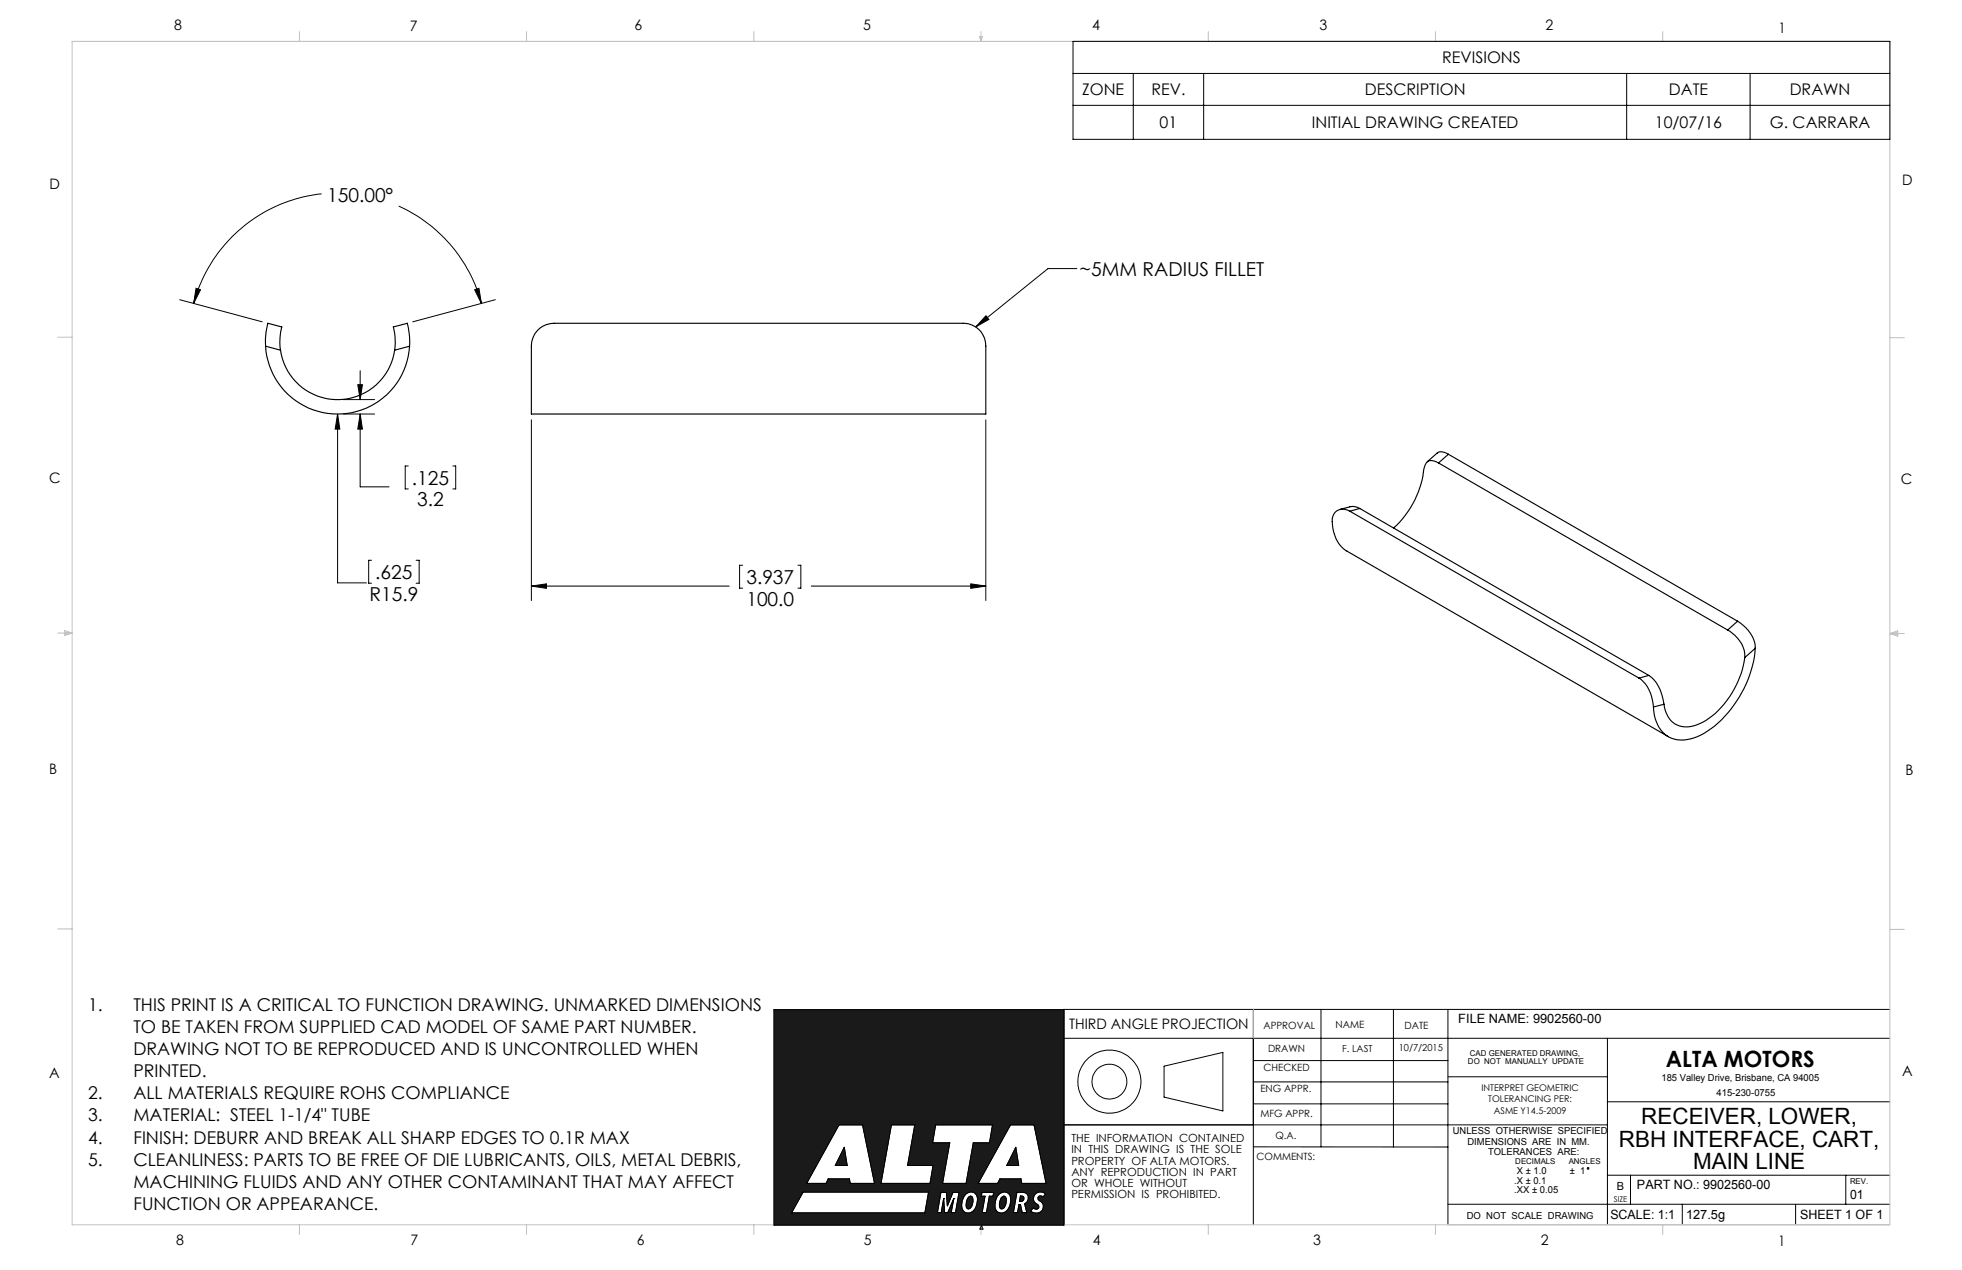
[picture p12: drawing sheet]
<svg xmlns="http://www.w3.org/2000/svg" width="432mm" height="279mm" viewBox="0 0 432 279" stroke-linecap="round" stroke-linejoin="round" font-family="sans-serif">
<g fill="none" stroke="#000" stroke-width=".22">
<path d="M170.4 222.1h63.7v47.4h-63.7zM234 228.4h181.9M256.2 234.6l12.9-3.1v12.9l-12.9-3zM275.8 238h42.9M275.8 233.3h42.9M275.8 222.1v47.3M290.7 222.1v30.2M306.7 222.1v30.2M318.7 222.1v47.4M318.7 236.9h35.1M353.8 228.4v41.1M415.9 222.1h-181.9v47.4"/>
<path d="M184.6 247.5h5.2l2.7 12.8h-5.4l-.2-.9h-4.6l-.5 .9h-4.3zM185.8 252.4l.6 4h-2.6zM196.2 247.5h5.1l-1.6 8.9h5.7l-.7 3.9h-10.8zM205.9 247.5h12.5l-.6 3.9h-3.6l-1.6 8.9h-5.2l1.6-8.9h-3.8zM222.4 247.5h5.2l2.6 12.8h-5.3l-.2-.9h-4.6l-.5 .9h-4.3zM223.6 252.4l.6 4h-2.6zM234 247.5h119.8M275.8 252.3h42.9M275.8 242.9h42.9M353.8 258.6h62.1M353.8 242.4h62.1M358.8 258.6v6.3"/>
<path d="M406.2 258.6v6.3M176.7 262.3h27.7l-.8 4.5h-29.4zM207.7 263.7h.1M207.7 263.7l-.5 3.1h-.9l.8-4.5h1.2l.2 3 1.2-3h1.4l-.8 4.5h-1l.6-3.1M207.7 263.7l.2 3.1h.7l1.3-3.1M209.9 263.7h.1M212.5 262.7a1.5 1.5 0 0 1 1.8-.3 1.5 1.5 0 0 1 .8 1.7 2.51 2.51 0 0 1-2.1 2.8 1.51 1.51 0 0 1-1.4-1.8 3.6 3.6 0 0 1 .9-2.4zM213.2 263.3l.4-.2a.84 .84 0 0 1 .5 1.2l-.2 1a.79 .79 0 0 1-1 .6 2.06 2.06 0 0 1 .3-2.6zM216.1 262.3h2.6l-.2 .9h-.8l-.6 3.6h-1l.7-3.6h-.8zM219.9 262.7a1.5 1.5 0 0 1 1.8-.3 1.5 1.5 0 0 1 .8 1.7 2.58 2.58 0 0 1-2.2 2.8 1.46 1.46 0 0 1-1.3-1.8 3.2 3.2 0 0 1 .9-2.4zM220.5 263.3l.4-.2a.84 .84 0 0 1 .5 1.2 1.26 1.26 0 0 1-1.2 1.6 2.06 2.06 0 0 1 .3-2.6zM223.8 262.3a2.71 2.71 0 0 1 2.2 .3 1.46 1.46 0 0 1-.5 2.2l.5 2h-1l-.4-1.8h-.3l-.4 1.8h-.9z"/>
<path d="M224.9 263.1h-.3l-.2 1.2a.64 .64 0 0 0 .9-.3 .64 .64 0 0 0-.4-.9M228 262.5a1.68 1.68 0 0 1 2.1 .2l-.5 .6-.5-.2h-.4l-.2 .3a1.81 1.81 0 0 0 .9 1.3 1.56 1.56 0 0 1-.5 2 1.56 1.56 0 0 1-2.1-.3l.6-.7a.63 .63 0 0 0 .8 .3 .63 .63 0 0 0 .3-.9 1.48 1.48 0 0 1-1.1-1.1 1.48 1.48 0 0 1 .6-1.5zM318.7 264.9h97.2M370.2 264.9v4.6M395.2 264.9v4.6"/>
<circle cx="244.1" cy="238" r="3.8"/>
<circle cx="244.2" cy="238" r="6.9"/>
</g>
<path d="M234.1 222.1v47.4" fill="none" stroke="#191924" stroke-width=".25"/>
<g fill="none" stroke="#c0c0c0" stroke-width=".22">
<path d="M15.9 9.1h400v260.4h-400zM65.9 6.9v2.2M115.9 6.9v2.2M165.9 6.9v2.2M215.6 8h.6l-.3 1.1zM215.7 8l.2 1.1M215.9 6.9v2.2M216 8l-.1 1.1M265.9 6.9v2.2M315.9 6.9v2.2M365.9 6.9v2.2M12.7 74.2h3.2"/>
<path d="M415.9 74.3h3.2M12.7 139.3h3.2M14.2 139.1l1.7 .2M14.2 138.7l1.7 .6-1.7 .5zM15.9 139.3l-1.7 .3M415.9 139.4h3.2M415.9 139.4l1.8-.6v1.2zM415.9 139.4l1.8 .3M417.7 139.2l-1.8 .2M12.7 204.4h3.2M415.9 204.5h3.2M275.8 222.1v6.3"/>
<path d="M65.9 269.5v2.1M115.9 269.5v2.1M165.9 269.5v2.1M215.9 269.5v2.1M215.9 269.5l.3 .8h-.6zM265.9 269.5v2.1M315.9 269.5v2.1M365.9 269.5v2.1"/>
</g>
<path d="M216 269.5l.3 .9h-.6z" fill="none" stroke="#00f" stroke-width=".25"/>
<path d="M224.6 263.1l-.2 1.2h.5l.5-.4v-.5l-.3-.2zM185.8 252.4l-2 4h2.6zM213.3 263.3l-.4 .5-.3 1.2 .1 .7 .3 .3h.3l.4-.4 .4-1.3-.1-1-.3-.2zM223.6 252.4l-2 4h2.6zM219.9 262.7l.8-.4h.8l.6 .3 .3 .9v1l-.3 1.2-.6 .8-.8 .4-1.1-.2-.4-.4-.2-.5 .1-1.8zM212.4 262.8l.7-.5 .8-.1 .7 .3 .5 .7v1.2l-.4 1.4-.6 .8-.7 .3-1.1-.2-.5-.5-.1-.5 .1-1.6zM222.4 247.5h5.2l2.6 12.9h-5.3l-.2-1h-4.6l-.5 1h-4.3zM227.8 262.8a1.63 1.63 0 0 1 2.3-.1l-.5 .6-.4-.2-.7 .2-.1 .5 .4 .4a1.49 1.49 0 0 1 .6 2.1 1.49 1.49 0 0 1-2.2 .4l-.4-.3 .7-.6a.64 .64 0 0 0 1.1 0 .64 .64 0 0 0-.6-1 1.3 1.3 0 0 1-.2-2zM223.8 262.3h1.4l.6 .2a1.38 1.38 0 0 1-.3 2.3l.5 2h-1l-.4-1.8h-.3l-.4 1.8h-.9zM216.1 262.3h2.6l-.2 .9h-.8l-.6 3.6h-1l.7-3.6h-.8zM207.1 262.3h1.2l.2 3 1.2-3h1.4l-.8 4.5h-1l.6-3.1-1.3 3.1h-.7l-.2-3.1-.5 3.1h-.9zM196.2 247.5h5.1l-1.6 8.9h5.7l-.7 4h-10.8zM176.7 262.3h27.7l-.8 4.5h-29.4zM184.6 247.5h5.2l2.7 12.9h-5.4l-.2-1h-4.6l-.5 1h-4.3zM205.9 247.5h12.5l-.6 3.9h-3.6l-1.6 9h-5.2l1.6-9h-3.8zM170.4 222.1v47.4h63.7v-47.4zM220.6 263.3l-.5 .7-.1 .8v.8l.3 .4 .5-.1 .3-.4 .4-1.4-.3-.9-.3-.1z" fill-rule="evenodd" fill="#191924"/>
<g fill="none" stroke="#000" stroke-width=".22">
<path d="M236.1 9.1h179.8v21.6h-179.8zM236.1 16.2h179.8M249.4 16.2v14.5M264.9 16.2v14.5M358 16.2v14.5M385.2 16.2v14.5M236.1 23.2h179.8M70.8 42.7a32.9 32.9 0 0 0-28.2 24M87.7 45.3a32.6 32.6 0 0 1 18.2 21.4M237 59.1h-6.4l-15.9 12.8M39.5 65.9l18.2 4.9M43.1 63.4l1 .3-1.5 3z"/>
<path d="M104.5 63.7l.9-.3 .5 3.3zM109 65.9l-18.2 4.9M217 69.5l.6 .8-2.9 1.6zM74.3 91.1l.5 3.3h-1zM74.3 91.1v37.1h6.3M75.6 87.9h6.8M75.6 91.1h6.8M78.7 84.6h1.1l-.5 3.3zM79.3 91.1l.5 3.3h-1.1zM79.3 91.1v16h6.3M79.3 81.6v6.3M116.9 92.4v39.7"/>
<path d="M217 92.4v39.7M89.9 102.5h-.7v5.1h.7M99.7 102.5h.6v5.1h-.6M81.8 123.3h-.7v5h.7M91.6 123.3h.7v5h-.7M116.9 128.9l3.4-.5v1zM116.9 128.9h43.6M163.4 124.4h-.6v5h.6M175.6 124.4h.6v5h-.6M178.5 128.9h38.5M213.6 128.4l3.4 .5-3.4 .5zM170.4 222.1h63.7v47.4h-63.7z"/>
<path d="M184.6 247.5h5.2l2.7 12.9h-5.4l-.2-1h-4.6l-.5 1h-4.3zM185.8 252.4l.6 4h-2.6zM196.2 247.5h5.1l-1.6 8.9h5.7l-.7 4h-10.8zM205.9 247.5h12.5l-.6 3.9h-3.6l-1.6 9h-5.2l1.6-9h-3.8zM222.4 247.5h5.2l2.6 12.9h-5.3l-.2-1h-4.6l-.5 1h-4.3zM223.6 252.4l.6 4h-2.6zM176.7 262.3h27.7l-.8 4.5h-29.4zM207.7 263.7h.1M207.7 263.7l-.5 3.1h-.9l.8-4.5h1.2l.2 3 1.2-3h1.4l-.8 4.5h-1l.6-3.1M207.7 263.7l.2 3.1h.7l1.3-3.1M209.9 263.7h.1M212.5 262.7a1.5 1.5 0 0 1 1.8-.3 1.5 1.5 0 0 1 .8 1.7 2.51 2.51 0 0 1-2.1 2.8 1.51 1.51 0 0 1-1.4-1.8 3.6 3.6 0 0 1 .9-2.4z"/>
<path d="M213.2 263.3l.4-.2a.84 .84 0 0 1 .5 1.2l-.2 1a.79 .79 0 0 1-1 .6 2.06 2.06 0 0 1 .3-2.6zM216.1 262.3h2.6l-.2 .9h-.8l-.6 3.6h-1l.7-3.6h-.8zM219.9 262.7a1.5 1.5 0 0 1 1.8-.3 1.5 1.5 0 0 1 .8 1.7 2.58 2.58 0 0 1-2.2 2.8 1.46 1.46 0 0 1-1.3-1.8 3.2 3.2 0 0 1 .9-2.4zM220.5 263.3l.4-.2a.84 .84 0 0 1 .5 1.2 1.26 1.26 0 0 1-1.2 1.6 2.06 2.06 0 0 1 .3-2.6zM223.8 262.3h1.3a1.3 1.3 0 0 1 1.2 1.1 1.3 1.3 0 0 1-.8 1.4l.5 2h-1l-.4-1.8h-.3l-.4 1.8h-.9zM224.6 263.1a.65 .65 0 0 1 .8 .8 .65 .65 0 0 1-1 .4zM227.7 262.9a1.65 1.65 0 0 1 2.4-.2l-.5 .6a.62 .62 0 0 0-1.1 .1 .62 .62 0 0 0 .5 .9 1.48 1.48 0 0 1 .4 2 1.48 1.48 0 0 1-2 .5l-.6-.4 .6-.7a.65 .65 0 0 0 1.1 .1 .65 .65 0 0 0-.5-1 1.41 1.41 0 0 1-.3-1.9z"/>
<circle cx="349.5" cy="257" r=".19"/>
</g>
<g fill="#000">
<path d="M217 69.5l.6 .8-2.9 1.6z"/>
<path d="M104.5 63.7l.9-.3 .5 3.3zM43.1 63.4l1 .3-1.5 3zM74.3 91.1l-.5 3.3h1zM78.7 84.6h1.1l-.5 3.3zM79.3 91.1l.5 3.3h-1.1zM116.9 128.9l3.4-.5v1zM213.6 128.4l3.4 .5-3.4 .5z"/>
</g>
<g fill="none" stroke="#000" stroke-width=".25">
<path d="M58.5 76.2a16.3 16.3 0 0 1 .4-5.1l3.1 .9a12.3 12.3 0 0 0-.3 5M58.5 76.2a15.9 15.9 0 0 0 15.8 14.9 15.9 15.9 0 0 0 15.8-14.9M58.5 76.2l3.2 .8M61.7 77a12.7 12.7 0 0 0 12.6 10.9 12.7 12.7 0 0 0 12.6-10.9M90.1 76.2a17.9 17.9 0 0 0-.5-5.1l-3 .9a12.3 12.3 0 0 1 .3 5M90.1 76.2l-3.2 .8M118.3 72.7a5 5 0 0 1 3.7-1.6h89.9a5.1 5.1 0 0 1 5.1 6.1v13.9h-100.1v-13.9a5.6 5.6 0 0 1 1.4-4.5zM316.3 99.7a2.14 2.14 0 0 1 2.5 .2M316.3 99.7l-2.2 1.9M318.8 99.9l63.6 36.8M318.8 99.9l-2.2 1.9M297.1 112.5a2.41 2.41 0 0 0-2.7-.2 2.41 2.41 0 0 0-1.2 2.4 7.5 7.5 0 0 0 3.2 6.5l70.8 40.9"/>
<path d="M297.1 112.5l63.6 36.7M299.3 111.9a2.89 2.89 0 0 0-2.2-.4l-2.2 .6M299.3 111.9l63.6 36.7M299.3 111.9l-2.2 .6M316.6 101.8a1.83 1.83 0 0 0-2.9 .5l-.2 .5a21 21 0 0 1-6.8 13.4M316.6 101.8l63.6 36.8M380.2 138.6a7 7 0 0 1 3.8 6.1M382.4 136.7a7.3 7.3 0 0 1 3.9 5.9M382.4 136.7l-2.2 1.9M360.7 149.2a8.2 8.2 0 0 1 3.2 6.3M362.9 148.6a8.9 8.9 0 0 1 3.3 6.3M362.9 148.6l-2.2 .6"/>
<path d="M366.2 154.9l-2.3 .6M384 144.7a20 20 0 0 1-9.2 14.2 5.9 5.9 0 0 1-6.7 0l-.8-.9-.6-1-.5-2.1M386.3 142.6a24.9 24.9 0 0 1-11.2 18.7 8.4 8.4 0 0 1-7.7 .9 7.4 7.4 0 0 1-3.5-6.7M386.3 142.6l-2.3 2.1"/>
</g>
<g font-size="4.9">
<text x="366.6" y="234.7">ALTA MOTORS</text>
<text x="361.2" y="247.3">RECEIVER, LOWER,</text>
<text x="356.3" y="252.2">RBH INTERFACE, CART,</text>
<text x="372.6" y="257.2">MAIN LINE</text>
</g>
<g font-size="4.2">
<text x="72" y="44.4">150.00°</text>
<text x="237.6" y="60.7">~5MM RADIUS FILLET</text>
<text x="90.7" y="106.6">.125</text>
<text x="91.8" y="111.4">3.2</text>
<text x="82.6" y="127.4">.625</text>
<text x="164.3" y="128.5">3.937</text>
<text x="81.3" y="132.1">R15.9</text>
<text x="164.3" y="133.2">100.0</text>
</g>
<g font-size="3.9">
<text x="19.4" y="222.3">1.</text>
<text x="29.4" y="222.3">THIS PRINT IS A CRITICAL TO FUNCTION DRAWING. UNMARKED DIMENSIONS</text>
<text x="29.4" y="227.2">TO BE TAKEN FROM SUPPLIED CAD MODEL OF SAME PART NUMBER.</text>
<text x="29.4" y="232.1">DRAWING NOT TO BE REPRODUCED AND IS UNCONTROLLED WHEN</text>
<text x="29.4" y="237">PRINTED.</text>
<text x="19.4" y="241.8">2.</text>
<text x="29.4" y="241.8">ALL MATERIALS REQUIRE ROHS COMPLIANCE</text>
<text x="19.4" y="246.7">3.</text>
<text x="19.4" y="251.6">4.</text>
<text x="29.4" y="246.7">MATERIAL: STEEL 1-1/4&quot; TUBE</text>
<text x="29.4" y="251.6">FINISH: DEBURR AND BREAK ALL SHARP EDGES TO 0.1R MAX</text>
<text x="19.4" y="256.5">5.</text>
<text x="29.4" y="256.5">CLEANLINESS: PARTS TO BE FREE OF DIE LUBRICANTS, OILS, METAL DEBRIS,</text>
<text x="29.4" y="261.4">MACHINING FLUIDS AND ANY OTHER CONTAMINANT THAT MAY AFFECT</text>
<text x="29.4" y="266.3">FUNCTION OR APPEARANCE.</text>
</g>
<g font-size="3.5">
<text x="317.4" y="13.9">REVISIONS</text>
<text x="238.2" y="21">ZONE</text>
<text x="253.4" y="21">REV.</text>
<text x="300.4" y="21">DESCRIPTION</text>
<text x="367.3" y="21">DATE</text>
<text x="393.9" y="21">DRAWN</text>
<text x="255.2" y="28.2">01</text>
<text x="288.7" y="28.2">INITIAL DRAWING CREATED</text>
<text x="364.2" y="28.2">10/07/16</text>
<text x="389.5" y="28.2">G. CARRARA</text>
</g>
<g font-size="3.2">
<text x="38.3" y="6.7">8</text>
<text x="90.2" y="6.7">7</text>
<text x="139.7" y="6.5">6</text>
<text x="190" y="6.5">5</text>
<text x="240.4" y="6.5">4</text>
<text x="290.4" y="6.7">3</text>
<text x="340.2" y="6.6">2</text>
<text x="391.4" y="7.2">1</text>
<text x="10.9" y="41.6">D</text>
<text x="418.7" y="40.7">D</text>
<text x="10.8" y="106.3">C</text>
<text x="418.4" y="106.4">C</text>
<text x="10.8" y="170.2">B</text>
<text x="419.4" y="170.6">B</text>
<text x="235.3" y="226.5">THIRD ANGLE PROJECTION</text>
<text x="10.8" y="237.2">A</text>
<text x="418.6" y="236.8">A</text>
<text x="38.8" y="273.8">8</text>
<text x="90.4" y="273.8">7</text>
<text x="140.2" y="273.8">6</text>
<text x="190.1" y="273.9">5</text>
<text x="240.5" y="273.8">4</text>
<text x="289" y="273.9">3</text>
<text x="339.1" y="273.8">2</text>
<text x="391.4" y="274.1">1</text>
</g>
<g font-size="2.8">
<text x="320.9" y="225">FILE NAME: 9902560-00</text>
<text x="360.3" y="261.7">PART NO.: 9902560-00</text>
<text x="407.2" y="263.8">01</text>
<text x="354.4" y="268.2">SCALE: 1:1</text>
<text x="371.1" y="268.2">127.5g</text>
<text x="396.2" y="268.2">SHEET 1 OF 1</text>
</g>
<g font-size="2.5">
<text x="235.8" y="251.3">THE INFORMATION CONTAINED</text>
<text x="235.8" y="253.8">IN THIS DRAWING IS THE SOLE</text>
<text x="235.8" y="256.2">PROPERTY OF ALTA MOTORS.</text>
<text x="235.8" y="258.7">ANY REPRODUCTION IN PART</text>
<text x="235.8" y="261.2">OR WHOLE WITHOUT</text>
<text x="235.8" y="263.6">PERMISSION IS PROHIBITED.</text>
<text x="355.8" y="261.8">B</text>
</g>
<g font-size="2.2">
<text x="278.1" y="226.4">APPROVAL</text>
<text x="294" y="226.3">NAME</text>
<text x="309.1" y="226.4">DATE</text>
<text x="279.1" y="231.4">DRAWN</text>
<text x="278.1" y="235.5">CHECKED</text>
<text x="277.4" y="245.8">MFG APPR.</text>
<text x="277.4" y="240.3">ENG APPR.</text>
<text x="280.7" y="250.5">Q.A.</text>
<text x="276.6" y="255.1">COMMENTS:</text>
</g>
<g font-size="2.1">
<text x="295.4" y="231.4">F. LAST</text>
<text x="307.8" y="231.3">10/7/2015</text>
<text x="365.7" y="237.8">185 Valley Drive, Brisbane, CA 94005</text>
<text x="377.8" y="241.2">415-230-0755</text>
<text x="319.7" y="249.6">UNLESS OTHERWISE SPECIFIED</text>
<text x="323" y="251.9">DIMENSIONS ARE IN MM.</text>
<text x="327.5" y="254">TOLERANCES ARE:</text>
<text x="333.3" y="260.4">.X ± 0.1</text>
<text x="333.3" y="262.5">.XX ± 0.05</text>
<text x="333.8" y="258.3">X ± 1.0</text>
<text x="345.5" y="258.3">± 1</text>
<text x="322.8" y="268.2">DO NOT SCALE DRAWING</text>
</g>
<g font-size="2">
<text x="326.1" y="240">INTERPRET GEOMETRIC</text>
<text x="327.5" y="242.5">TOLERANCING PER:</text>
<text x="328.8" y="245">ASME Y14.5-2009</text>
</g>
<g font-size="1.8">
<text x="323.5" y="232.2">CAD GENERATED DRAWING,</text>
<text x="323.1" y="234">DO NOT MANUALLY UPDATE</text>
<text x="333.5" y="256">DECIMALS</text>
<text x="345.2" y="256">ANGLES</text>
<text x="407.2" y="260.6">REV.</text>
<text x="355.2" y="264.3">SIZE</text>
</g>
</svg>
